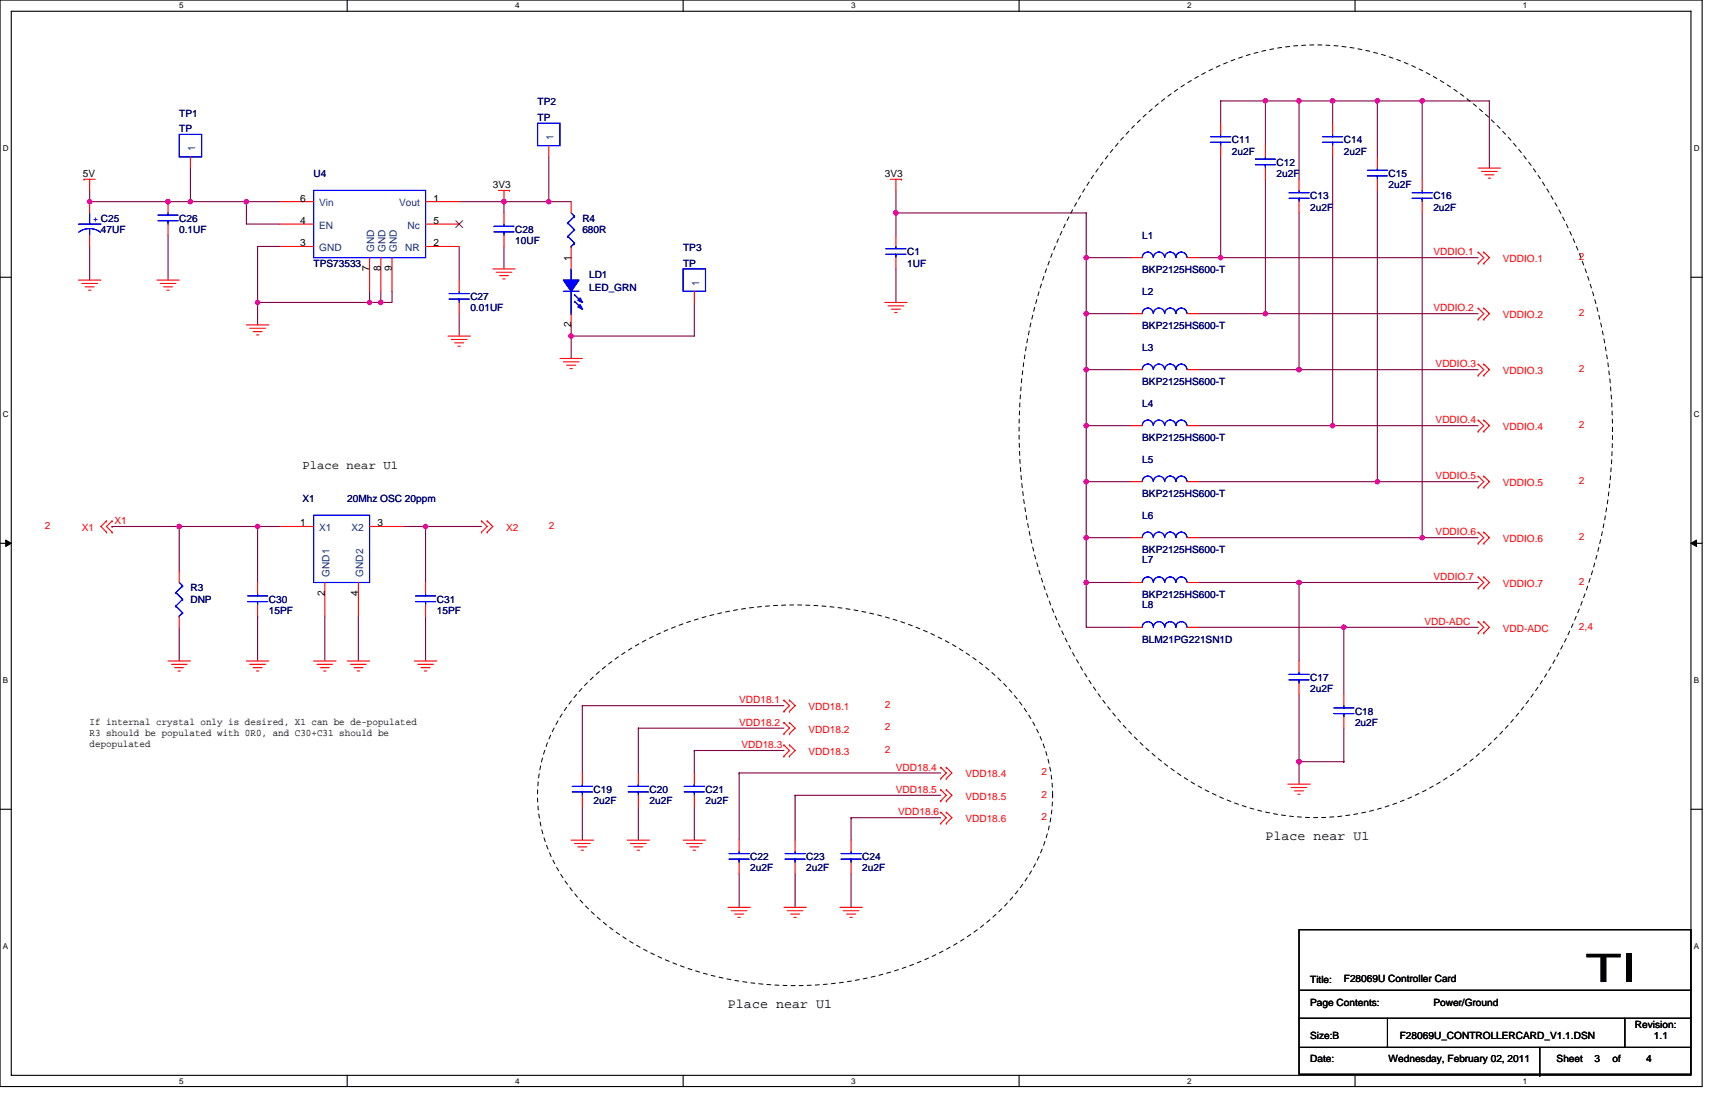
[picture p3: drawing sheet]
<svg xmlns="http://www.w3.org/2000/svg" width="432mm" height="279mm" viewBox="0 0 432 279" stroke-linecap="round" stroke-linejoin="round" font-family="sans-serif">
<path d="M0 0h428.6v273.5h-428.6zM2.8 2.8h422.9v267.9h-422.9z" fill="none" stroke="#000" stroke-width=".28"/>
<g fill="#fff">
<path d="M45.1 .3h1.1v2.3h-1.1z"/>
<path d="M45.1 271h1.1v2.2h-1.1z"/>
</g>
<path d="M87.4 0v2.8M87.4 270.7v2.8" fill="none" stroke="#000" stroke-width=".28"/>
<g fill="#fff">
<path d="M129.7 .3h1.1v2.3h-1.1z"/>
<path d="M129.7 271h1.1v2.2h-1.1z"/>
</g>
<path d="M172 0v2.8M172 270.7v2.8" fill="none" stroke="#000" stroke-width=".28"/>
<g fill="#fff">
<path d="M214.3 .3h1.1v2.3h-1.1z"/>
<path d="M214.3 271h1.1v2.2h-1.1z"/>
</g>
<path d="M256.6 0v2.8M256.6 270.7v2.8" fill="none" stroke="#000" stroke-width=".28"/>
<g fill="#fff">
<path d="M298.9 .3h1.1v2.3h-1.1z"/>
<path d="M298.9 271h1.1v2.2h-1.1z"/>
</g>
<path d="M341.2 0v2.8M341.2 270.7v2.8" fill="none" stroke="#000" stroke-width=".28"/>
<g fill="#fff">
<path d="M383.5 .3h1.1v2.3h-1.1z"/>
<path d="M383.5 271h1.1v2.2h-1.1z"/>
<path d="M.7 36.3h1.5v2.3h-1.5z"/>
<path d="M426.5 36.3h1.4v2.3h-1.4z"/>
<path d="M.7 103.3h1.5v2.2h-1.5z"/>
<path d="M426.5 103.3h1.4v2.2h-1.4z"/>
</g>
<path d="M0 69.8h2.8M425.7 69.8h2.9" fill="none" stroke="#000" stroke-width=".28"/>
<g fill="#fff">
<path d="M.7 170.2h1.4v2.3h-1.4z"/>
<path d="M426.5 170.2h1.3v2.3h-1.3z"/>
</g>
<path d="M0 136.8h2.8M425.7 136.8h2.9" fill="none" stroke="#000" stroke-width=".28"/>
<path d="M1.4 135.9l1.4 .9-1.4 .8zM425.7 136.8l1.4-.9v1.7z" fill="#000" stroke="#000" stroke-width=".25"/>
<g fill="#fff">
<path d="M.7 237.2h1.4v2.2h-1.4z"/>
<path d="M426.4 237.2h1.4v2.2h-1.4z"/>
</g>
<path d="M0 203.7h2.8M425.7 203.7h2.9M327.1 234h98.6v36.4h-98.6zM327.1 256.3h.1M327.1 256.3h98.6M327.3 249.3h98.4M349.3 256.3v7.3M409.1 256.3v7.3M327.3 263.6h98.4M387.7 270.7h.1M387.7 263.6v7.1" fill="none" stroke="#000" stroke-width=".28"/>
<g fill="none" stroke="#800040" stroke-width=".28">
<path d="M138.2 39.5v11.3M307.3 39.5v25.4M318.6 25.4h-11.3v5.6M318.6 25.4h.1M318.6 25.4h8.5M318.6 25.4v11.3M327.1 25.4h.1M327.1 25.4h8.4v5.6M327.1 25.4v19.7M335.5 39.5v67.6M335.5 25.4h11.3v14.1M335.5 25.4h.1"/>
<path d="M346.8 25.4h11.3v19.7M346.8 25.4h.1M358.1 25.4h16.9v16.9M358.1 25.4h.1M22.6 47.9v2.9M22.6 50.8h.1M22.6 50.8h19.7M42.3 59.2v11.3M42.3 50.8h.1M47.9 50.8h.1M47.9 42.3v8.5h-5.6M47.9 50.8h14.1"/>
<path d="M62 50.8h8.5M62 50.8h.1M62 50.8v5.6h8.5M115.6 50.8h11.3M126.9 50.8h.1M126.9 50.8h11.3M126.9 50.8v2.8M138.2 50.8h5.6M138.2 50.8h.1M225.6 53.6h.1M225.6 53.6h47.9v11.3M225.6 47.9v5.7"/>
<path d="M225.6 53.6v5.6M318.6 45.1v33.9M327.1 53.6v39.4M346.8 47.9v73.3M358.1 53.6v81.7M22.6 62v8.5M64.9 76.1h.1M64.9 76.1v5.7M70.5 62h-5.6v14.1M93 76.1h.1M93 73.3v2.8h-28.1M95.9 76.1h.1"/>
<path d="M95.9 73.3v2.8h-2.9M98.7 73.3v2.8h-2.8M115.6 62v8.5M115.6 79v5.6M126.9 62v5.7M174.8 76.1v8.5h-31M225.6 67.7v8.4M273.5 79h11.3M273.5 64.9h11.3M273.5 64.9h.1M273.5 79v14h11.3M273.5 79h.1"/>
<path d="M273.5 64.9v14.1M301.7 79h16.9M301.7 64.9h5.6M307.3 64.9h.1M307.3 64.9h64.9M318.6 79h.1M318.6 79h53.6M143.8 84.6v5.6M143.8 84.6h.1M143.8 81.8v2.8M273.5 93v14.1h11.3M273.5 93h.1"/>
<path d="M301.7 93h25.4M327.1 93h.1M327.1 93h45.1M273.5 107.1v14.1h11.3M273.5 107.1h.1M301.7 107.1h33.8M335.5 107.1h.1M335.5 107.1h36.7M28.2 132.5h.1M28.2 132.5h36.7M45.1 132.5v11.3M45.1 132.5h.1"/>
<path d="M64.9 132.5h5.6M64.9 132.5h.1M64.9 132.5v14.1M101.5 132.5h5.6M107.1 132.5h14.1M107.1 132.5h.1M107.1 132.5v14.1M273.5 135.3v11.3h11.3M273.5 135.3h.1M273.5 121.2v14.1h11.3M273.5 121.2h.1M301.7 135.3h56.4"/>
<path d="M301.7 121.2h45.1M346.8 121.2h.1M346.8 121.2h25.4M358.1 135.3h.1M358.1 135.3h14.1M45.1 157.9v8.5M64.9 155.1h.1M64.9 155.1v11.3M81.8 155.1v11.3M90.2 155.1v11.3M107.1 155.1v11.3M273.5 146.6v11.3h11.3"/>
<path d="M273.5 146.6h.1M301.7 146.6h25.4M301.7 157.9h36.6v16.9M327.1 146.6h.1M327.1 146.6v19.8M327.1 146.6h45.1M338.3 157.9h.1M338.3 157.9h33.9M146.6 177.6h.1M146.6 177.6v17M146.6 177.6h50.8M327.1 174.8v16.9"/>
<path d="M160.7 183.3h.1M160.7 183.3v11.3M160.7 183.3h36.7M174.8 188.9h.1M174.8 188.9v5.7M174.8 188.9h22.6M186.1 194.6h.1M186.1 194.6v16.9M186.1 194.6h50.8M327.1 191.7v5.7M327.1 191.7h11.2M338.3 183.3v8.4"/>
<path d="M338.3 191.7h.1M146.6 203v8.5M160.7 203v8.5M174.8 203v8.5M186.1 219.9v8.5M200.2 200.2h.1M200.2 200.2v11.3M200.2 219.9v8.5M200.2 200.2h36.7M214.3 205.8h.1M214.3 205.8v5.7M214.3 219.9v8.5"/>
<path d="M214.3 205.8h22.6"/>
</g>
<g fill="#f0f" stroke="#f0f" stroke-width=".28">
<circle cx="64.9" cy="76.1" r=".55"/>
<circle cx="47.9" cy="50.8" r=".55"/>
<circle cx="62" cy="50.8" r=".55"/>
<circle cx="126.9" cy="50.8" r=".55"/>
<circle cx="22.6" cy="50.8" r=".55"/>
<circle cx="225.5" cy="53.6" r=".55"/>
<circle cx="273.5" cy="146.6" r=".55"/>
<circle cx="307.3" cy="64.9" r=".55"/>
<circle cx="318.6" cy="78.9" r=".55"/>
<circle cx="338.3" cy="157.9" r=".56"/>
<circle cx="318.6" cy="25.4" r=".55"/>
<circle cx="327.1" cy="25.4" r=".56"/>
<circle cx="358.1" cy="25.4" r=".55"/>
<circle cx="273.5" cy="64.9" r=".55"/>
<circle cx="327.1" cy="93" r=".56"/>
<circle cx="335.5" cy="107.1" r=".55"/>
<circle cx="346.8" cy="121.2" r=".55"/>
<circle cx="358.1" cy="135.3" r=".55"/>
<circle cx="273.5" cy="135.3" r=".55"/>
<circle cx="273.5" cy="121.2" r=".55"/>
<circle cx="273.5" cy="107.1" r=".55"/>
<circle cx="273.5" cy="93" r=".55"/>
<circle cx="273.5" cy="78.9" r=".55"/>
<circle cx="335.5" cy="25.4" r=".55"/>
<circle cx="346.8" cy="25.4" r=".55"/>
<circle cx="327.1" cy="146.6" r=".56"/>
<circle cx="327.1" cy="191.7" r=".56"/>
<circle cx="95.9" cy="76.1" r=".55"/>
<circle cx="93" cy="76.1" r=".55"/>
<circle cx="138.2" cy="50.8" r=".55"/>
<circle cx="42.3" cy="50.8" r=".55"/>
<circle cx="143.8" cy="84.6" r=".56"/>
<circle cx="107.1" cy="132.5" r=".55"/>
<circle cx="64.9" cy="132.5" r=".55"/>
<circle cx="45.1" cy="132.5" r=".56"/>
</g>
<g fill="none" stroke="#f00" stroke-width=".28">
<path d="M47.9 39.5v2.8M138.2 36.7v2.8M307.3 31v2.8M307.3 36.7v2.8M318.6 36.7v2.8M335.5 31v2.8M335.5 36.7v2.8M346.8 39.5v2.8M21.2 45.1h.1M21.2 45.1h2.8M22.6 45.1v2.8M22.6 50.8v2.8"/>
<path d="M22.6 59.2v2.8M42.3 50.8v2.8M42.3 56.4v2.8M70.5 56.4h8.5M70.5 50.8h8.5M107.1 56.4h8.5M107.1 50.8h8.5M125.5 47.9h2.8M126.9 47.9v2.9M126.9 53.6v2.8M126.9 59.2v2.8M128.3 47.9h.1"/>
<path d="M143.8 50.8v2.8M224.2 45.1h2.8M225.6 45.1v2.8M225.6 59.2v2.8M227 45.1h.1M318.6 42.3v2.8M327.1 45.1v2.8M327.1 50.8v2.8M346.8 45.1v2.8M358.1 45.1v2.8M358.1 50.8v2.8M372.2 42.3h5.6"/>
<path d="M373 43.2h4M373.9 44h2.2M374.7 44.9h.6M19.7 70.5h5.7M20.6 71.4h4M21.4 72.2h2.3M22.3 73h.6M39.5 70.5h5.6M40.3 71.4h4M41.2 72.2h2.2M42 73h.6M70.5 62h8.5"/>
<path d="M93 64.9v8.4M95.9 64.9v8.4M98.7 64.9v8.4M107.1 62h8.5M115.6 70.5v2.8M115.6 76.1v2.9M124.1 67.7h5.6M124.9 68.5h4M125.8 69.4h2.2M126.6 70.2h.6M143.8 62v5.7M143.8 79v2.8"/>
<path d="M174.8 73.3v2.8M222.8 76.1h5.6M223.6 77h3.9M224.5 77.8h2.2M225.3 78.7h.5M225.6 64.9v2.8M284.8 64.9h2.8M284.8 79h2.8M298.9 64.9h2.8M298.9 79h2.8M372.2 63.5h.1M372.2 66.3h.1"/>
<path d="M372.2 77.6h.1M372.2 63.5l1.4 1.4-1.4 1.4M372.2 77.6l1.4 1.4-1.4 1.4M373.6 63.5h.1M373.6 66.3h.1M373.6 77.6h.1M373.6 63.5l1.4 1.4-1.4 1.4M373.6 77.6l1.4 1.4-1.4 1.4M62 81.8h5.7M62.9 82.6h3.9M63.7 83.5h2.3M64.6 84.3h.6"/>
<path d="M112.8 84.6h5.6M113.6 85.4h4M114.5 86.3h2.2M115.3 87.1h.6M141 90.2h5.6M141.8 91.1h4M142.7 91.9h2.2M143.5 92.8h.6M284.8 93h2.8M298.9 93h2.8M372.2 80.4h.1M372.2 91.7h.1"/>
<path d="M372.2 94.5h.1M372.2 91.7l1.4 1.3-1.4 1.5M373.6 80.4h.1M373.6 91.7h.1M373.6 94.5h.1M373.6 91.7l1.4 1.3-1.4 1.5M284.8 107.1h2.8M298.9 107.1h2.8M372.2 105.7h.1M372.2 108.6h.1M372.2 119.8h.1M372.2 105.7l1.4 1.4-1.4 1.5"/>
<path d="M372.2 119.8l1.4 1.4-1.4 1.5M373.6 105.7h.1M373.6 108.6h.1M373.6 119.8h.1M373.6 105.7l1.4 1.4-1.4 1.5M373.6 119.8l1.4 1.4-1.4 1.5M26.8 131.1h.1M26.8 133.9h.1M26.8 131.1l-1.4 1.4 1.4 1.4M28.2 131.1h.1M28.2 133.9h.1M28.2 131.1l-1.4 1.4 1.4 1.4"/>
<path d="M70.5 132.5h8.5M93 132.5h8.5M121.2 131.1h.1M121.2 133.9h.1M121.2 131.1l1.5 1.4-1.5 1.4M122.7 131.1h.1M122.7 133.9h.1M122.7 131.1l1.4 1.4-1.4 1.4M284.8 135.3h2.8M284.8 121.2h2.8M298.9 135.3h2.8M298.9 121.2h2.8"/>
<path d="M372.2 122.7h.1M372.2 133.9h.1M372.2 136.8h.1M372.2 133.9l1.4 1.4-1.4 1.5M373.6 122.7h.1M373.6 133.9h.1M373.6 136.8h.1M373.6 133.9l1.4 1.4-1.4 1.5M45.1 143.8v2.8M45.1 155.1v2.8M64.9 146.6v2.8M64.9 152.3v2.8"/>
<path d="M81.8 146.6v8.5M90.2 146.6v8.5M107.1 146.6v2.8M107.1 152.3v2.8M284.8 157.9h2.8M284.8 146.6h2.8M298.9 157.9h2.8M298.9 146.6h2.8M372.2 156.5h.1M372.2 159.3h.1M372.2 145.2h.1M372.2 148h.1"/>
<path d="M372.2 156.5l1.4 1.4-1.4 1.4M372.2 145.2l1.4 1.4-1.4 1.4M373.6 156.5h.1M373.6 159.3h.1M373.6 145.2h.1M373.6 148h.1M373.6 156.5l1.4 1.4-1.4 1.4M373.6 145.2l1.4 1.4-1.4 1.4M42.3 166.4h5.6M43.2 167.2h3.9M44 168.1h2.2M44.9 168.9h.5"/>
<path d="M62 166.4h5.7M62.9 167.2h3.9M63.7 168.1h2.3M64.6 168.9h.6M79 166.4h5.6M79.8 167.2h4M80.6 168.1h2.3M81.5 168.9h.6M87.4 166.4h5.6M88.3 167.2h3.9M89.1 168.1h2.3M90 168.9h.5"/>
<path d="M104.3 166.4h5.7M105.2 167.2h3.9M106 168.1h2.3M106.9 168.9h.5M197.4 176.2h.1M197.4 179h.1M197.4 176.2l1.4 1.4-1.4 1.4M198.8 176.2h.1M198.8 179h.1M198.8 176.2l1.4 1.4-1.4 1.4M327.1 166.4v2.8M327.1 172v2.8"/>
<path d="M338.3 174.8v2.8M146.6 194.6v2.8M160.7 194.6v2.8M174.8 194.6v2.8M197.4 181.9h.1M197.4 184.7h.1M197.4 187.5h.1M197.4 190.3h.1M197.4 181.9l1.4 1.4-1.4 1.4M197.4 187.5l1.4 1.4-1.4 1.4M198.8 181.9h.1M198.8 184.7h.1"/>
<path d="M198.8 187.5h.1M198.8 190.3h.1M198.8 181.9l1.4 1.4-1.4 1.4M198.8 187.5l1.4 1.4-1.4 1.4M236.9 193.1h.1M236.9 196h.1M236.9 198.8h.1M236.9 193.1l1.4 1.5-1.4 1.4M236.9 198.8l1.4 1.4-1.4 1.4M238.3 193.1h.1M238.3 196h.1M238.3 198.8h.1"/>
<path d="M238.3 193.1l1.4 1.5-1.4 1.4M238.3 198.8l1.4 1.4-1.4 1.4M324.3 197.4h5.6M325.1 198.2h3.9M325.9 199.1h2.3M326.8 199.9h.5M338.3 180.5v2.8M143.8 211.5h5.6M144.7 212.3h3.9M145.5 213.2h2.2M146.3 214h.6M146.6 200.2v2.8"/>
<path d="M157.9 211.5h5.6M158.7 212.3h4M159.6 213.2h2.2M160.4 214h.6M160.7 200.2v2.8M172 211.5h5.6M172.8 212.3h4M173.7 213.2h2.2M174.5 214h.6M174.8 200.2v2.8M186.1 211.5v2.8M186.1 217.1v2.8"/>
<path d="M200.2 211.5v2.8M200.2 217.1v2.8M214.3 211.5v2.8M214.3 217.1v2.8M236.9 201.6h.1M236.9 204.4h.1M236.9 207.2h.1M236.9 204.4l1.4 1.4-1.4 1.4M238.3 201.6h.1M238.3 204.4h.1M238.3 207.2h.1M238.3 204.4l1.4 1.4-1.4 1.4"/>
<path d="M183.3 228.4h5.6M184.1 229.2h4M185 230.1h2.2M185.8 230.9h.6M197.4 228.4h5.6M198.2 229.2h4M199.1 230.1h2.2M199.9 230.9h.6M211.5 228.4h5.6M212.3 229.2h4M213.2 230.1h2.2M214 230.9h.6"/>
</g>
<path d="M285.6 31.6a65.8 65.8 0 0 1 40.6-20.1 62.2 62.2 0 0 1 46.8 16.4 98.4 98.4 0 0 1 28.9 48.7 122.6 122.6 0 0 1-8.7 86.3 85.7 85.7 0 0 1-28.4 32.6 59.6 59.6 0 0 1-67 0 87.1 87.1 0 0 1-31-37.9 123.2 123.2 0 0 1 0-98.1 94.5 94.5 0 0 1 18.8-27.9zM148.8 170.9a72.1 72.1 0 0 1 42.6-18.2 81.4 81.4 0 0 1 51.6 11.5 47.3 47.3 0 0 1 20.7 26.3 37.4 37.4 0 0 1-7.5 33.9 62.9 62.9 0 0 1-30.8 19.9 85 85 0 0 1-61.5-4.4 53.2 53.2 0 0 1-25-24 37.1 37.1 0 0 1 5.3-39.9z" fill="none" stroke="#000" stroke-width=".25" stroke-dasharray="1 1 1 1 1 1 1 1"/>
<g fill="none" stroke="#00f" stroke-width=".28">
<path d="M45.1 33.8h5.7v5.7h-5.7zM135.3 31h5.7v5.7h-5.7zM304.8 35.8h5.1M304.8 34.4h5.1M307.3 33.8v.6M307.3 35.8h.1M307.3 35.8v.9M318.6 39.5v.5M333 35.8h5.1M333 34.4h5.1M335.5 33.8v.6M335.5 35.8h.1"/>
<path d="M335.5 35.8v.9M19.7 56.4h5.7M22.5 57.5l1.5 .3 1.3 .7M22.5 57.5l-1.4 .3-1.3 .7M22.6 57.5v1.7M22.6 53.6v2.8M39.8 55.6h5.1M39.8 54.1h5.1M42.3 53.6v.5M42.3 55.6h.1M42.3 55.6v.8M79 47.9h28.1v17h-28.1z"/>
<path d="M124.4 58.4h5M124.4 57h5M126.9 56.4v.6M126.9 58.4h.1M126.9 58.4v.8M143 56.1h.1M143 59.5h.1M143 56.1l1.7 1.7M143 59.5l1.7 1.7M143.8 53.6l.9 .8M144.7 54.4h.1M144.7 57.8h.1"/>
<path d="M144.7 54.4l-1.7 1.7M144.7 57.8l-1.7 1.7M316.1 41.5h5M316.1 40h5M318.6 41.5h.1M318.6 41.5v.8M324.5 49.9h5.1M324.5 48.5h5.1M327.1 47.9v.6M327.1 49.9h.1M327.1 49.9v.9M344.3 44.3h5"/>
<path d="M344.3 42.9h5M346.8 42.3v.6M346.8 44.3h.1M346.8 44.3v.8M355.5 49.9h5.1M355.5 48.5h5.1M358.1 47.9v.6M358.1 49.9h.1M358.1 49.9v.9M113.1 75.3h5.1M113.1 73.9h5.1M115.6 73.3v.6"/>
<path d="M115.6 75.3h.1M115.6 75.3v.8M141.8 73.3h4M143.8 67.7v2.8M143.8 79h.1M143.8 62h.1M143.8 73.3v5.7M144.7 74.2h.1M144.7 75.9h.1M144.7 61.2h.1M144.7 74.2l1.6 1.7M144.7 75.9l1.6 1.7"/>
<path d="M144.7 61.2l-.9 .8M172 67.7h5.6v5.6h-5.6zM223 64h5.1M223 62.6h5.1M225.6 62v.6M225.6 64h.1M225.6 64v.9M287.6 64.8a1.38 1.38 0 0 1 1.4-1.3 1.4 1.4 0 0 1 1.4 1.3M287.6 78.9a1.38 1.38 0 0 1 1.4-1.3 1.4 1.4 0 0 1 1.4 1.3M290.4 64.8a1.41 1.41 0 0 1 1.4-1.3 1.41 1.41 0 0 1 1.4 1.3M290.4 78.9a1.41 1.41 0 0 1 1.4-1.3 1.41 1.41 0 0 1 1.4 1.3M293.2 64.8a1.37 1.37 0 0 1 1.4-1.3 1.4 1.4 0 0 1 1.4 1.3 1.42 1.42 0 0 1 1.4-1.3h.1a1.4 1.4 0 0 1 1.4 1.3"/>
<path d="M293.2 78.9a1.37 1.37 0 0 1 1.4-1.3 1.4 1.4 0 0 1 1.4 1.3 1.42 1.42 0 0 1 1.4-1.3h.1a1.4 1.4 0 0 1 1.4 1.3M287.6 93a1.38 1.38 0 0 1 1.4-1.3 1.4 1.4 0 0 1 1.4 1.3M290.4 93a1.41 1.41 0 0 1 1.4-1.3 1.41 1.41 0 0 1 1.4 1.3M293.2 93a1.37 1.37 0 0 1 1.4-1.3 1.4 1.4 0 0 1 1.4 1.3 1.42 1.42 0 0 1 1.4-1.3h.1a1.4 1.4 0 0 1 1.4 1.3M287.6 107.1a1.38 1.38 0 0 1 1.4-1.4 1.4 1.4 0 0 1 1.4 1.4M290.4 107.1a1.41 1.41 0 0 1 1.4-1.4 1.41 1.41 0 0 1 1.4 1.4M293.2 107.1a1.37 1.37 0 0 1 1.4-1.4 1.4 1.4 0 0 1 1.4 1.4 1.42 1.42 0 0 1 1.4-1.4h.1a1.4 1.4 0 0 1 1.4 1.4M79 129.7h14v16.9h-14zM287.6 135.3a1.38 1.38 0 0 1 1.4-1.4 1.4 1.4 0 0 1 1.4 1.4M287.6 121.2a1.38 1.38 0 0 1 1.4-1.4 1.4 1.4 0 0 1 1.4 1.4M290.4 135.3a1.41 1.41 0 0 1 1.4-1.4 1.41 1.41 0 0 1 1.4 1.4M290.4 121.2a1.41 1.41 0 0 1 1.4-1.4 1.41 1.41 0 0 1 1.4 1.4"/>
<path d="M293.2 135.3a1.37 1.37 0 0 1 1.4-1.4 1.4 1.4 0 0 1 1.4 1.4 1.42 1.42 0 0 1 1.4-1.4h.1a1.4 1.4 0 0 1 1.4 1.4M293.2 121.2a1.37 1.37 0 0 1 1.4-1.4 1.4 1.4 0 0 1 1.4 1.4 1.42 1.42 0 0 1 1.4-1.4h.1a1.4 1.4 0 0 1 1.4 1.4M44.3 149.2h.1M44.3 152.5h.1M44.3 149.2l1.7 1.7M44.3 152.5l1.7 1.7M45.1 155.1h.1M45.1 146.6l.9 .9M46 147.5h.1M46 150.9h.1M46 154.2h.1M46 147.5l-1.7 1.7"/>
<path d="M46 150.9l-1.7 1.6M46 154.2l-.9 .9M62.3 151.4h5.1M62.3 150h5.1M64.9 149.4v.6M64.9 151.4h.1M64.9 151.4v.9M104.6 151.4h5.1M104.6 150h5.1M107.1 149.4v.6M107.1 151.4h.1M107.1 151.4v.9"/>
<path d="M287.6 157.9a1.38 1.38 0 0 1 1.4-1.4 1.4 1.4 0 0 1 1.4 1.4M287.6 146.6a1.38 1.38 0 0 1 1.4-1.4 1.4 1.4 0 0 1 1.4 1.4M290.4 157.9a1.41 1.41 0 0 1 1.4-1.4 1.41 1.41 0 0 1 1.4 1.4M290.4 146.6a1.41 1.41 0 0 1 1.4-1.4 1.41 1.41 0 0 1 1.4 1.4M293.2 157.9a1.38 1.38 0 0 1 1.4-1.4 1.4 1.4 0 0 1 1.4 1.4 1.42 1.42 0 0 1 1.4-1.4h.1a1.4 1.4 0 0 1 1.4 1.4M293.2 146.6a1.37 1.37 0 0 1 1.4-1.4 1.4 1.4 0 0 1 1.4 1.4 1.42 1.42 0 0 1 1.4-1.4h.1a1.4 1.4 0 0 1 1.4 1.4M324.5 171.2h5.1M324.5 169.7h5.1M327.1 169.2v.5M327.1 171.2h.1M327.1 171.2v.8M335.8 179.6h5.1"/>
<path d="M335.8 178.2h5.1M338.3 177.6v.6M338.3 179.6h.1M338.3 179.6v.9M144.1 199.3h5.1M144.1 197.9h5.1M146.6 197.4v.5M146.6 199.3h.1M146.6 199.3v.9M158.2 199.3h5.1M158.2 197.9h5.1M160.7 197.4v.5"/>
<path d="M160.7 199.3h.1M160.7 199.3v.9M172.3 199.3h5.1M172.3 197.9h5.1M174.8 197.4v.5M174.8 199.3h.1M174.8 199.3v.9M183.6 216.3h5M183.6 214.9h5M186.1 214.3v.6M186.1 216.3h.1M186.1 216.3v.8"/>
<path d="M197.7 216.3h5M197.7 214.9h5M200.2 214.3v.6M200.2 216.3h.1M200.2 216.3v.8M211.8 216.3h5M211.8 214.9h5M214.3 214.3v.6M214.3 216.3h.1M214.3 216.3v.8"/>
</g>
<g fill="#00f" stroke="#00f" stroke-width=".28">
<path d="M141.8 70.5h4l-2 2.8z" fill-rule="evenodd"/>
<path d="M145.5 77.3l.6-.6 .5 1.1z" fill-rule="evenodd"/>
<path d="M146.1 75l.5 1.1-1.1-.5z" fill-rule="evenodd"/>
<path d="M141.8 70.5h4l-2 2.8z" fill-rule="evenodd"/>
<path d="M145.5 77.3l.6-.6 .5 1.1z" fill-rule="evenodd"/>
<path d="M146.1 75l.5 1.1-1.1-.5z" fill-rule="evenodd"/>
</g>
<path d="M114.8 55.6l1.7 1.7M116.5 55.6l-1.8 1.7" fill="none" stroke="#804000" stroke-width=".25"/>
<text font-size="9.9" x="399.2" y="247.2">TI</text>
<g font-size="3.4">
<text x="318.6" y="211.3">Place near U1</text>
<text x="183.3" y="253.6">Place near U1</text>
</g>
<text font-size="3.1" x="76.1" y="118.1">Place near U1</text>
<g font-size="2.5" fill="#000080">
<text x="45.1" y="29.3">TP1</text>
<text x="135.3" y="26.5">TP2</text>
<text x="45.1" y="33.3">TP</text>
<text x="135.3" y="30.5">TP</text>
<text x="310.2" y="36.1">C11</text>
<text x="310.2" y="38.9">2u2F</text>
<text x="321.4" y="41.7">C12</text>
<text x="338.3" y="36.1">C14</text>
<text x="338.3" y="38.9">2u2F</text>
<text x="79" y="44.6">U4</text>
<text x="321.4" y="44.6">2u2F</text>
<text x="349.6" y="44.6">C15</text>
<text x="349.6" y="47.4">2u2F</text>
<text x="329.9" y="50.2">C13</text>
<text x="329.9" y="53">2u2F</text>
<text x="360.9" y="50.2">C16</text>
<text x="360.9" y="53">2u2F</text>
<text x="25.4" y="58.7">47UF</text>
<text x="45.1" y="55.8">C26</text>
<text x="45.1" y="58.7">0.1UF</text>
<text x="129.7" y="58.7">C28</text>
<text x="146.6" y="55.8">R4</text>
<text x="146.6" y="58.7">680R</text>
<text x="129.7" y="61.5">10UF</text>
<text x="172" y="63.2">TP3</text>
<text x="228.4" y="64.3">C1</text>
<text x="287.6" y="60">L1</text>
<text x="79" y="67.1">TPS73533</text>
<text x="148.3" y="69.9">LD1</text>
<text x="172" y="67.1">TP</text>
<text x="228.4" y="67.1">1UF</text>
<text x="287.6" y="68.8">BKP2125HS600-T</text>
<text x="118.4" y="75.6">C27</text>
<text x="148.3" y="73.3">LED_GRN</text>
<text x="287.6" y="74.1">L2</text>
<text x="118.4" y="78.4">0.01UF</text>
<text x="287.6" y="82.9">BKP2125HS600-T</text>
<text x="287.6" y="88.2">L3</text>
<text x="287.6" y="97">BKP2125HS600-T</text>
<text x="287.6" y="102.3">L4</text>
<text x="287.6" y="111.1">BKP2125HS600-T</text>
<text x="287.6" y="116.4">L5</text>
<text x="287.6" y="125.2">BKP2125HS600-T</text>
<text x="76.1" y="126.3">X1</text>
<text x="87.4" y="126.3">20Mhz OSC 20ppm</text>
<text x="287.6" y="130.5">L6</text>
<text x="287.6" y="139.3">BKP2125HS600-T</text>
<text x="287.6" y="141.8">L7</text>
<text x="47.9" y="148.9">R3</text>
<text x="47.9" y="151.7">DNP</text>
<text x="67.7" y="151.7">C30</text>
<text x="67.7" y="154.5">15PF</text>
<text x="110" y="151.7">C31</text>
<text x="110" y="154.5">15PF</text>
<text x="287.6" y="153.1">L8</text>
<text x="287.6" y="150.6">BKP2125HS600-T</text>
<text x="287.6" y="161.8">BLM21PG221SN1D</text>
<text x="329.9" y="171.4">C17</text>
<text x="329.9" y="174.2">2u2F</text>
<text x="341.2" y="179.9">C18</text>
<text x="341.2" y="182.7">2u2F</text>
<text x="149.4" y="199.6">C19</text>
<text x="149.4" y="202.4">2u2F</text>
<text x="163.5" y="199.6">C20</text>
<text x="163.5" y="202.4">2u2F</text>
<text x="177.6" y="199.6">C21</text>
<text x="177.6" y="202.4">2u2F</text>
<text x="188.9" y="216.5">C22</text>
<text x="188.9" y="219.4">2u2F</text>
<text x="203" y="216.5">C23</text>
<text x="203" y="219.4">2u2F</text>
<text x="217.1" y="216.5">C24</text>
<text x="217.1" y="219.4">2u2F</text>
</g>
<g font-size="2.5" fill="#004080">
<text x="139.4" y="35.2" transform="rotate(-90 139.4 35.2)">1</text>
<text x="49.1" y="38.1" transform="rotate(-90 49.1 38.1)">1</text>
<text x="80.4" y="51.9">Vin</text>
<text x="100.5" y="51.9">Vout</text>
<text x="80.4" y="57.6">EN</text>
<text x="102.6" y="57.6">Nc</text>
<text x="80.4" y="63.2">GND</text>
<text x="94.2" y="63.4" transform="rotate(-90 94.2 63.4)">GND</text>
<text x="97.1" y="63.4" transform="rotate(-90 97.1 63.4)">GND</text>
<text x="99.9" y="63.4" transform="rotate(-90 99.9 63.4)">GND</text>
<text x="102" y="63.2">NR</text>
<text x="176" y="71.9" transform="rotate(-90 176 71.9)">1</text>
<text x="80.4" y="133.7">X1</text>
<text x="88.5" y="133.7">X2</text>
<text x="83" y="145.2" transform="rotate(-90 83 145.2)">GND1</text>
<text x="91.4" y="145.2" transform="rotate(-90 91.4 145.2)">GND2</text>
</g>
<g font-size="2.5">
<text x="20.9" y="44.6">5V</text>
<text x="124.1" y="47.4">3V3</text>
<text x="222.8" y="44.6">3V3</text>
<text x="75.6" y="50.7">6</text>
<text x="109.1" y="50.7">1</text>
<text x="75.6" y="56.4">4</text>
<text x="109.1" y="56.4">5</text>
<text x="75.6" y="62">3</text>
<text x="109.1" y="62">2</text>
<text x="143.8" y="65.7" transform="rotate(-90 143.8 65.7)">1</text>
<text x="93" y="68.2" transform="rotate(-90 93 68.2)">7</text>
<text x="95.9" y="68.2" transform="rotate(-90 95.9 68.2)">8</text>
<text x="98.7" y="68.2" transform="rotate(-90 98.7 68.2)">9</text>
<text x="143.8" y="82.3" transform="rotate(-90 143.8 82.3)">2</text>
<text x="75.6" y="132.5">1</text>
<text x="95" y="132.5">3</text>
<text x="81.8" y="150" transform="rotate(-90 81.8 150)">2</text>
<text x="90.2" y="150" transform="rotate(-90 90.2 150)">4</text>
<text x="22.6" y="182.5">If internal crystal only is desired, X1 can be de-populated</text>
<text x="22.6" y="185.3">R3 should be populated with 0R0, and C30+C31 should be</text>
<text x="22.6" y="188.1">depopulated</text>
<text x="329.9" y="247.5">Title:</text>
<text x="338.3" y="247.3">F28069U Controller Card</text>
<text x="329.9" y="253.2">Page Contents:</text>
<text x="360.9" y="253.2">Power/Ground</text>
<text x="329.9" y="261.6">Size:B</text>
<text x="352.4" y="261.6">F28069U_CONTROLLERCARD_V1.1.DSN</text>
<text x="411.6" y="258.8">Revision:</text>
<text x="416.4" y="261.6">1.1</text>
<text x="329.9" y="267.3">Date:</text>
<text x="349.6" y="267.3">Wednesday, February 02, 2011</text>
<text x="391.9" y="267.3">Sheet</text>
<text x="401.5" y="267.3">3</text>
<text x="406" y="267.3">of</text>
<text x="414.5" y="267.3">4</text>
</g>
<text font-size="2.5" fill="#00f" x="23.4" y="55.9">+ C25</text>
<g font-size="2.5" fill="#f00">
<text x="360.9" y="64.3">VDDIO.1</text>
<text x="378.4" y="66">VDDIO.1</text>
<text x="397.6" y="65.4">2</text>
<text x="360.9" y="78.4">VDDIO.2</text>
<text x="378.4" y="80.1">VDDIO.2</text>
<text x="397.6" y="79.5">2</text>
<text x="361.5" y="92.5">VDDIO.3</text>
<text x="378.4" y="94.2">VDDIO.3</text>
<text x="397.6" y="93.6">2</text>
<text x="361.5" y="106.6">VDDIO.4</text>
<text x="397.6" y="107.7">2</text>
<text x="378.4" y="108.3">VDDIO.4</text>
<text x="361.5" y="120.7">VDDIO.5</text>
<text x="378.4" y="122.4">VDDIO.5</text>
<text x="397.6" y="121.8">2</text>
<text x="28.8" y="132">X1</text>
<text x="11.3" y="133.1">2</text>
<text x="20.6" y="133.6">X1</text>
<text x="127.4" y="133.6">X2</text>
<text x="138.2" y="133.1">2</text>
<text x="361.5" y="134.8">VDDIO.6</text>
<text x="378.4" y="136.5">VDDIO.6</text>
<text x="397.6" y="135.9">2</text>
<text x="360.9" y="146">VDDIO.7</text>
<text x="378.4" y="147.7">VDDIO.7</text>
<text x="397.6" y="147.2">2</text>
<text x="358.6" y="157.3">VDD-ADC</text>
<text x="378.4" y="159">VDD-ADC</text>
<text x="397.6" y="158.5">2,4</text>
<text x="186.1" y="177.1">VDD18.1</text>
<text x="203.6" y="178.8">VDD18.1</text>
<text x="222.8" y="178.2">2</text>
<text x="186.1" y="182.7">VDD18.2</text>
<text x="203.6" y="184.4">VDD18.2</text>
<text x="222.8" y="183.8">2</text>
<text x="186.7" y="188.3">VDD18.3</text>
<text x="203.6" y="190">VDD18.3</text>
<text x="222.8" y="189.5">2</text>
<text x="225.6" y="194">VDD18.4</text>
<text x="243.1" y="195.7">VDD18.4</text>
<text x="262.2" y="195.1">2</text>
<text x="225.6" y="199.6">VDD18.5</text>
<text x="243.1" y="201.3">VDD18.5</text>
<text x="262.2" y="200.7">2</text>
<text x="226.1" y="205.3">VDD18.6</text>
<text x="243.1" y="206.9">VDD18.6</text>
<text x="262.2" y="206.4">2</text>
</g>
<g font-size="2">
<text x="45.1" y="2.1">5</text>
<text x="129.7" y="2.1">4</text>
<text x="214.3" y="2.1">3</text>
<text x="298.9" y="2.1">2</text>
<text x="383.5" y="2.1">1</text>
<text x=".7" y="38.1">D</text>
<text x="426.5" y="38.1">D</text>
<text x=".7" y="105.1">C</text>
<text x="426.5" y="105.1">C</text>
<text x=".7" y="172">B</text>
<text x="426.5" y="172">B</text>
<text x=".7" y="239">A</text>
<text x="426.5" y="239">A</text>
<text x="45.1" y="272.8">5</text>
<text x="129.7" y="272.8">4</text>
<text x="214.3" y="272.8">3</text>
<text x="298.9" y="272.8">2</text>
<text x="383.5" y="272.8">1</text>
</g>
</svg>
